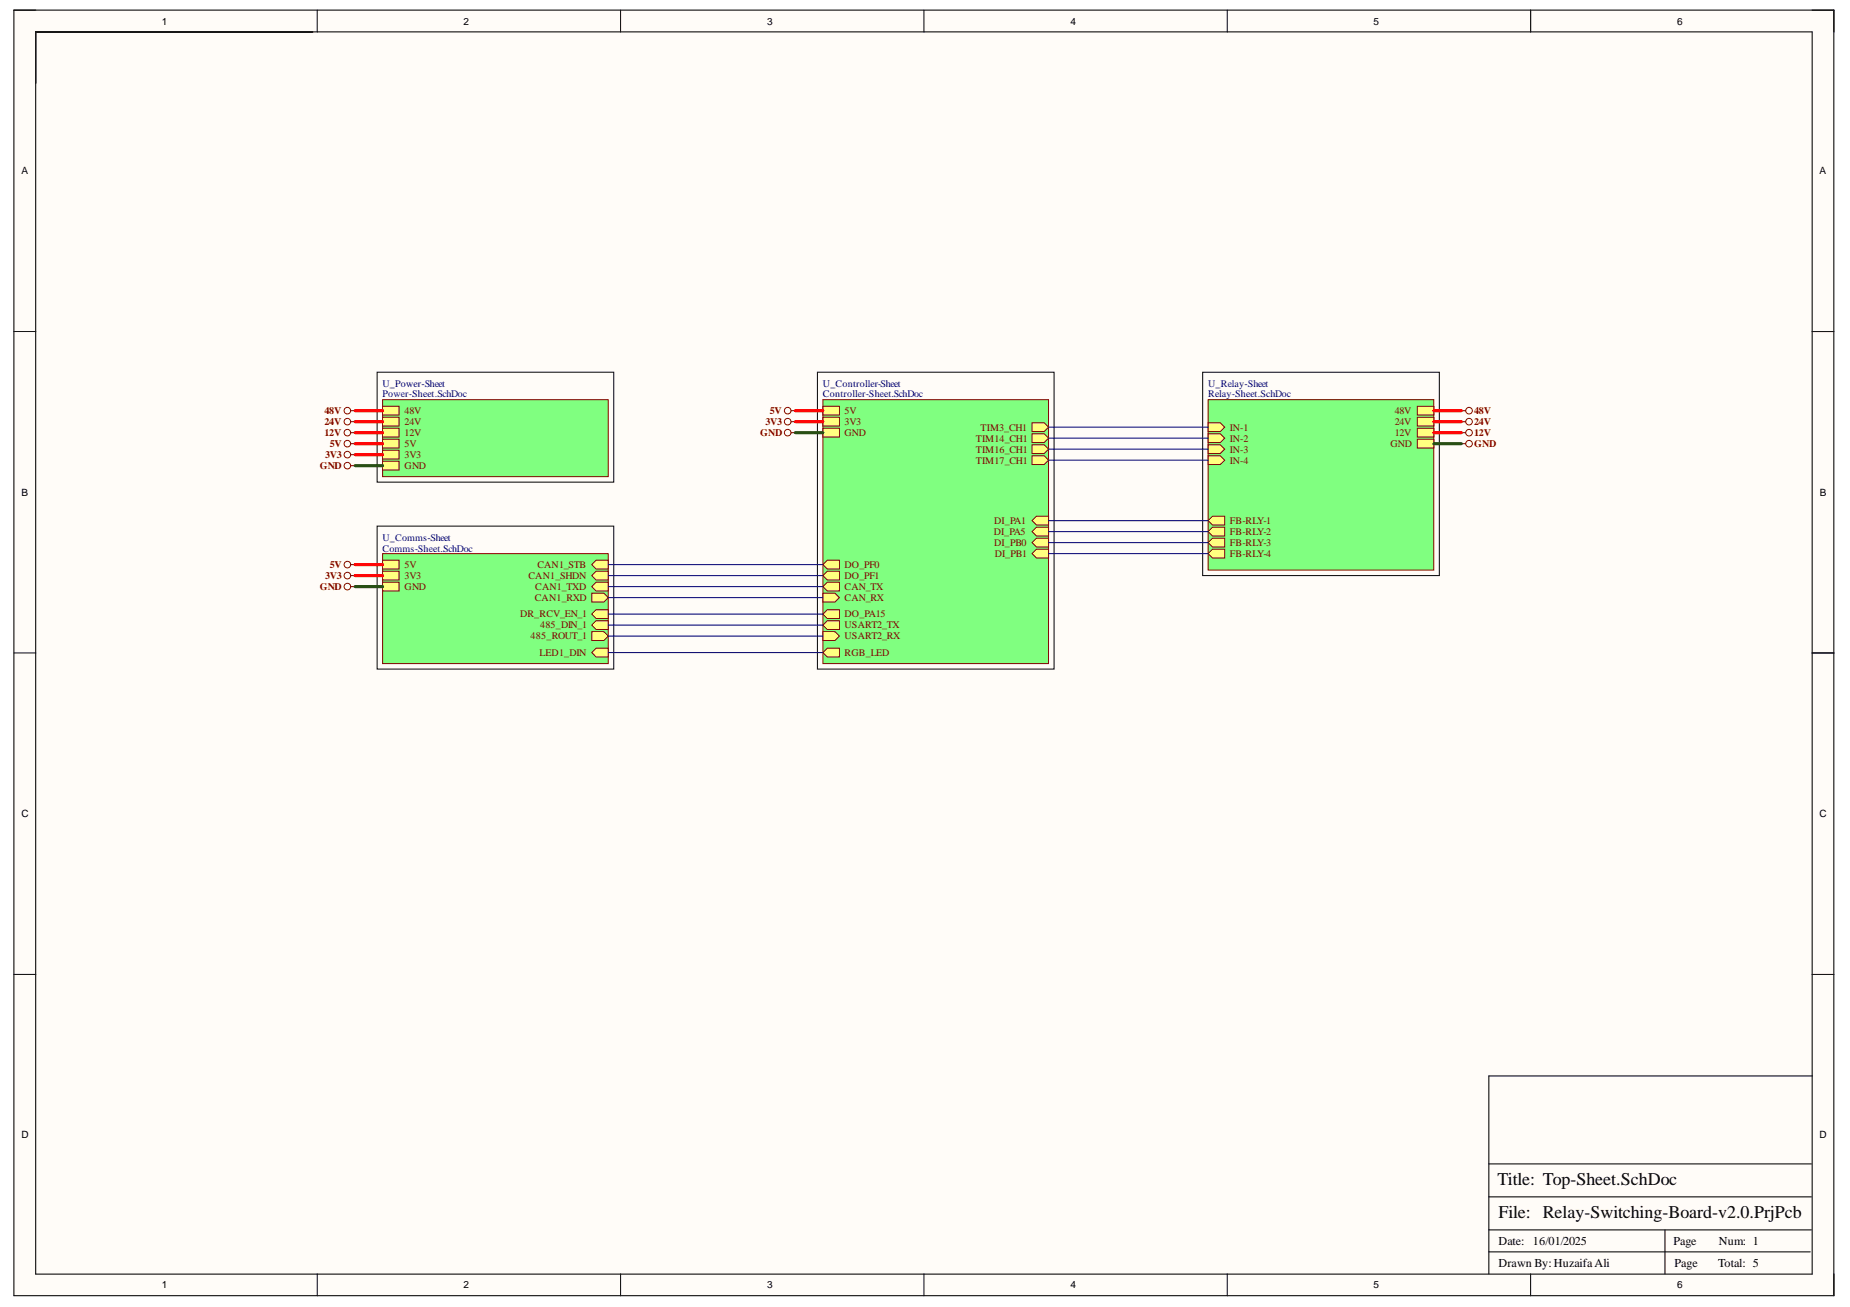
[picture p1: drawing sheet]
<svg xmlns="http://www.w3.org/2000/svg" width="297mm" height="210mm" viewBox="0 0 297 210" stroke-linecap="round" stroke-linejoin="round" font-family="sans-serif">
<g fill="#fffcf8">
<path d="M2.2 1.6h292.3v206.5h-292.3z" fill-rule="evenodd"/>
<path d="M5.8 5.2h285.1v199.4h-285.1z" fill-rule="evenodd"/>
</g>
<g fill="none" stroke="#000" stroke-width=".16">
<path d="M2.2 1.6h3.6M50.9 1.6v3.6M99.6 1.6v3.6M148.3 1.6v3.6M197 1.6v3.6M245.8 1.6v3.6M290.9 1.6h3.6v3.6M2.2 53.2h3.6M290.9 53.3h3.6M2.2 104.9h3.6M290.9 104.9h3.6M2.2 156.5h3.6"/>
<path d="M290.9 156.5h3.6M50.9 204.6v3.5M99.6 204.6v3.5M148.4 204.6v3.5M197 204.6v3.5M245.8 204.6v3.5M294.5 204.6v3.5"/>
</g>
<path d="M2.2 1.6h292.2v206.5h-292.2zM5.7 5.1h285.3v199.5h-285.3zM245.8 1.6v3.5M291 104.9h3.5M291 172.8h-51.9v31.8M239.1 197.5h51.7M239.1 192.2h51.7M239.1 186.9h51.7M267.3 197.5v7.1M239.1 201.1h51.6" fill="none" stroke="#000" stroke-width=".17"/>
<path d="M61.4 64.2h36.3v12.3h-36.3z" fill-rule="evenodd" fill="#80ff80"/>
<path d="M61.4 64.2h36.3v12.3h-36.3z" fill="none" stroke="#800000" stroke-width=".16"/>
<path d="M61.4 74.1h2.7v1.4h-2.7z" fill-rule="evenodd" fill="#ffff80"/>
<path d="M61.4 74.1h2.7v1.4h-2.7z" fill="none" stroke="#800000" stroke-width=".16"/>
<path d="M61.4 72.3h2.7v1.4h-2.7z" fill-rule="evenodd" fill="#ffff80"/>
<path d="M61.4 72.3h2.7v1.4h-2.7z" fill="none" stroke="#800000" stroke-width=".16"/>
<path d="M61.4 70.5h2.7v1.5h-2.7z" fill-rule="evenodd" fill="#ffff80"/>
<path d="M61.4 70.5h2.7v1.5h-2.7z" fill="none" stroke="#800000" stroke-width=".16"/>
<path d="M61.4 67h2.7v1.4h-2.7z" fill-rule="evenodd" fill="#ffff80"/>
<path d="M61.4 67h2.7v1.4h-2.7z" fill="none" stroke="#800000" stroke-width=".16"/>
<path d="M61.4 68.8h2.7v1.4h-2.7z" fill-rule="evenodd" fill="#ffff80"/>
<path d="M61.4 68.8h2.7v1.4h-2.7z" fill="none" stroke="#800000" stroke-width=".16"/>
<path d="M61.4 65.2h2.7v1.5h-2.7z" fill-rule="evenodd" fill="#ffff80"/>
<path d="M61.4 65.2h2.7v1.5h-2.7z" fill="none" stroke="#800000" stroke-width=".16"/>
<path d="M132.1 64.2h36.3v42.4h-36.3z" fill-rule="evenodd" fill="#80ff80"/>
<path d="M132.1 64.2h36.3v42.4h-36.3z" fill="none" stroke="#800000" stroke-width=".16"/>
<path d="M132.1 68.8h2.7v1.4h-2.7z" fill-rule="evenodd" fill="#ffff80"/>
<path d="M132.1 68.8h2.7v1.4h-2.7z" fill="none" stroke="#800000" stroke-width=".16"/>
<path d="M132.1 67h2.7v1.4h-2.7z" fill-rule="evenodd" fill="#ffff80"/>
<path d="M132.1 67h2.7v1.4h-2.7z" fill="none" stroke="#800000" stroke-width=".16"/>
<path d="M132.1 65.2h2.7v1.5h-2.7z" fill-rule="evenodd" fill="#ffff80"/>
<path d="M132.1 65.2h2.7v1.5h-2.7z" fill="none" stroke="#800000" stroke-width=".16"/>
<path d="M132.1 95.3h2l.7 .7-.7 .7h-2z" fill-rule="evenodd" fill="#ffff80"/>
<path d="M132.1 95.3h2l.7 .7-.7 .7h-2z" fill="none" stroke="#800000" stroke-width=".16"/>
<path d="M132.1 94.2l.7-.7h2v1.4h-2z" fill-rule="evenodd" fill="#ffff80"/>
<path d="M132.1 94.2l.7-.7h2v1.4h-2z" fill="none" stroke="#800000" stroke-width=".16"/>
<path d="M132.1 101.4h2l.7 .8-.7 .7h-2z" fill-rule="evenodd" fill="#ffff80"/>
<path d="M132.1 101.4h2l.7 .8-.7 .7h-2z" fill="none" stroke="#800000" stroke-width=".16"/>
<path d="M132.1 100.4l.7-.7h2v1.4h-2z" fill-rule="evenodd" fill="#ffff80"/>
<path d="M132.1 100.4l.7-.7h2v1.4h-2z" fill="none" stroke="#800000" stroke-width=".16"/>
<path d="M165.7 69.7h2l.7 .7-.7 .7h-2z" fill-rule="evenodd" fill="#ffff80"/>
<path d="M165.7 69.7h2l.7 .7-.7 .7h-2z" fill="none" stroke="#800000" stroke-width=".16"/>
<path d="M165.7 71.4h2l.7 .7-.7 .7h-2z" fill-rule="evenodd" fill="#ffff80"/>
<path d="M165.7 71.4h2l.7 .7-.7 .7h-2z" fill="none" stroke="#800000" stroke-width=".16"/>
<path d="M165.7 73.2h2l.7 .7-.7 .7h-2z" fill-rule="evenodd" fill="#ffff80"/>
<path d="M165.7 73.2h2l.7 .7-.7 .7h-2z" fill="none" stroke="#800000" stroke-width=".16"/>
<path d="M165.7 67.9h2l.7 .7-.7 .7h-2z" fill-rule="evenodd" fill="#ffff80"/>
<path d="M165.7 67.9h2l.7 .7-.7 .7h-2z" fill="none" stroke="#800000" stroke-width=".16"/>
<path d="M132.1 104.8l.7-.7h2v1.4h-2z" fill-rule="evenodd" fill="#ffff80"/>
<path d="M132.1 104.8l.7-.7h2v1.4h-2z" fill="none" stroke="#800000" stroke-width=".16"/>
<path d="M165.7 85.4l.7-.7h2v1.4h-2z" fill-rule="evenodd" fill="#ffff80"/>
<path d="M165.7 85.4l.7-.7h2v1.4h-2z" fill="none" stroke="#800000" stroke-width=".16"/>
<path d="M165.7 87.1l.7-.7h2v1.4h-2z" fill-rule="evenodd" fill="#ffff80"/>
<path d="M165.7 87.1l.7-.7h2v1.4h-2z" fill="none" stroke="#800000" stroke-width=".16"/>
<path d="M165.7 88.9l.7-.7h2v1.4h-2z" fill-rule="evenodd" fill="#ffff80"/>
<path d="M165.7 88.9l.7-.7h2v1.4h-2z" fill="none" stroke="#800000" stroke-width=".16"/>
<path d="M132.1 98.6l.7-.7h2v1.4h-2z" fill-rule="evenodd" fill="#ffff80"/>
<path d="M132.1 98.6l.7-.7h2v1.4h-2z" fill="none" stroke="#800000" stroke-width=".16"/>
<path d="M132.1 90.7l.7-.7h2v1.4h-2z" fill-rule="evenodd" fill="#ffff80"/>
<path d="M132.1 90.7l.7-.7h2v1.4h-2z" fill="none" stroke="#800000" stroke-width=".16"/>
<path d="M132.1 92.4l.7-.7h2v1.4h-2z" fill-rule="evenodd" fill="#ffff80"/>
<path d="M132.1 92.4l.7-.7h2v1.4h-2z" fill="none" stroke="#800000" stroke-width=".16"/>
<path d="M165.7 83.6l.7-.7h2v1.4h-2z" fill-rule="evenodd" fill="#ffff80"/>
<path d="M165.7 83.6l.7-.7h2v1.4h-2z" fill="none" stroke="#800000" stroke-width=".16"/>
<path d="M194 64.2h36.2v27.4h-36.2z" fill-rule="evenodd" fill="#80ff80"/>
<path d="M194 64.2h36.2v27.4h-36.2z" fill="none" stroke="#800000" stroke-width=".16"/>
<path d="M227.6 70.5h2.6v1.5h-2.6z" fill-rule="evenodd" fill="#ffff80"/>
<path d="M227.6 70.5h2.6v1.5h-2.6z" fill="none" stroke="#800000" stroke-width=".16"/>
<path d="M227.6 67h2.6v1.4h-2.6z" fill-rule="evenodd" fill="#ffff80"/>
<path d="M227.6 67h2.6v1.4h-2.6z" fill="none" stroke="#800000" stroke-width=".16"/>
<path d="M227.6 68.8h2.6v1.4h-2.6z" fill-rule="evenodd" fill="#ffff80"/>
<path d="M227.6 68.8h2.6v1.4h-2.6z" fill="none" stroke="#800000" stroke-width=".16"/>
<path d="M227.6 65.3h2.6v1.4h-2.6z" fill-rule="evenodd" fill="#ffff80"/>
<path d="M227.6 65.3h2.6v1.4h-2.6z" fill="none" stroke="#800000" stroke-width=".16"/>
<path d="M194 67.9h1.9l.7 .7-.7 .7h-1.9z" fill-rule="evenodd" fill="#ffff80"/>
<path d="M194 67.9h1.9l.7 .7-.7 .7h-1.9z" fill="none" stroke="#800000" stroke-width=".16"/>
<path d="M194 69.7h1.9l.7 .7-.7 .7h-1.9z" fill-rule="evenodd" fill="#ffff80"/>
<path d="M194 69.7h1.9l.7 .7-.7 .7h-1.9z" fill="none" stroke="#800000" stroke-width=".16"/>
<path d="M194 71.4h1.9l.7 .7-.7 .7h-1.9z" fill-rule="evenodd" fill="#ffff80"/>
<path d="M194 71.4h1.9l.7 .7-.7 .7h-1.9z" fill="none" stroke="#800000" stroke-width=".16"/>
<path d="M194 73.2h1.9l.7 .7-.7 .7h-1.9z" fill-rule="evenodd" fill="#ffff80"/>
<path d="M194 73.2h1.9l.7 .7-.7 .7h-1.9z" fill="none" stroke="#800000" stroke-width=".16"/>
<path d="M194 83.6l.7-.7h1.9v1.4h-1.9z" fill-rule="evenodd" fill="#ffff80"/>
<path d="M194 83.6l.7-.7h1.9v1.4h-1.9z" fill="none" stroke="#800000" stroke-width=".16"/>
<path d="M194 85.4l.7-.7h1.9v1.4h-1.9z" fill-rule="evenodd" fill="#ffff80"/>
<path d="M194 85.4l.7-.7h1.9v1.4h-1.9z" fill="none" stroke="#800000" stroke-width=".16"/>
<path d="M194 87.1l.7-.7h1.9v1.5h-1.9z" fill-rule="evenodd" fill="#ffff80"/>
<path d="M194 87.1l.7-.7h1.9v1.5h-1.9z" fill="none" stroke="#800000" stroke-width=".16"/>
<path d="M194 88.9l.7-.7h1.9v1.4h-1.9z" fill-rule="evenodd" fill="#ffff80"/>
<path d="M194 88.9l.7-.7h1.9v1.4h-1.9z" fill="none" stroke="#800000" stroke-width=".16"/>
<path d="M60.6 59.8h37.9v17.6h-37.9z" fill="none" stroke="#000" stroke-width=".16"/>
<path d="M61.4 88.9h36.3v17.7h-36.3z" fill-rule="evenodd" fill="#80ff80"/>
<path d="M61.4 88.9h36.3v17.7h-36.3z" fill="none" stroke="#800000" stroke-width=".16"/>
<path d="M95.7 90h2v1.4h-2l-.7-.7z" fill-rule="evenodd" fill="#ffff80"/>
<path d="M95.7 90h2v1.4h-2l-.7-.7z" fill="none" stroke="#800000" stroke-width=".16"/>
<path d="M95.7 93.5h2v1.4h-2l-.7-.7z" fill-rule="evenodd" fill="#ffff80"/>
<path d="M95.7 93.5h2v1.4h-2l-.7-.7z" fill="none" stroke="#800000" stroke-width=".16"/>
<path d="M95 95.3h2l.7 .7-.7 .7h-2z" fill-rule="evenodd" fill="#ffff80"/>
<path d="M95 95.3h2l.7 .7-.7 .7h-2z" fill="none" stroke="#800000" stroke-width=".16"/>
<path d="M95 92.4l.7-.7h2v1.4h-2z" fill-rule="evenodd" fill="#ffff80"/>
<path d="M95 92.4l.7-.7h2v1.4h-2z" fill="none" stroke="#800000" stroke-width=".16"/>
<path d="M95 104.8l.7-.7h2v1.4h-2z" fill-rule="evenodd" fill="#ffff80"/>
<path d="M95 104.8l.7-.7h2v1.4h-2z" fill="none" stroke="#800000" stroke-width=".16"/>
<path d="M95 98.6l.7-.7h2v1.4h-2z" fill-rule="evenodd" fill="#ffff80"/>
<path d="M95 98.6l.7-.7h2v1.4h-2z" fill="none" stroke="#800000" stroke-width=".16"/>
<path d="M95 101.4h2l.7 .8-.7 .7h-2z" fill-rule="evenodd" fill="#ffff80"/>
<path d="M95 101.4h2l.7 .8-.7 .7h-2z" fill="none" stroke="#800000" stroke-width=".16"/>
<path d="M95.7 99.7h2v1.4h-2l-.7-.7z" fill-rule="evenodd" fill="#ffff80"/>
<path d="M95.7 99.7h2v1.4h-2l-.7-.7z" fill="none" stroke="#800000" stroke-width=".16"/>
<path d="M61.4 93.5h2.7v1.4h-2.7z" fill-rule="evenodd" fill="#ffff80"/>
<path d="M61.4 93.5h2.7v1.4h-2.7z" fill="none" stroke="#800000" stroke-width=".16"/>
<path d="M61.4 91.7h2.7v1.4h-2.7z" fill-rule="evenodd" fill="#ffff80"/>
<path d="M61.4 91.7h2.7v1.4h-2.7z" fill="none" stroke="#800000" stroke-width=".16"/>
<path d="M61.4 90h2.7v1.4h-2.7z" fill-rule="evenodd" fill="#ffff80"/>
<g fill="none" stroke="#800000" stroke-width=".16">
<path d="M61.4 90h2.7v1.4h-2.7z"/>
<circle cx="55.8" cy="69.5" r=".53"/>
<circle cx="55.8" cy="74.8" r=".53"/>
<circle cx="55.8" cy="67.7" r=".53"/>
<circle cx="55.8" cy="71.3" r=".53"/>
<circle cx="55.8" cy="73" r=".53"/>
<circle cx="55.8" cy="66" r=".53"/>
<circle cx="126.5" cy="69.5" r=".53"/>
<circle cx="126.5" cy="67.7" r=".53"/>
<circle cx="126.5" cy="66" r=".53"/>
<circle cx="235.9" cy="69.5" r=".53"/>
<circle cx="235.9" cy="71.3" r=".53"/>
<circle cx="235.9" cy="66" r=".53"/>
<circle cx="235.9" cy="67.7" r=".53"/>
<circle cx="55.8" cy="90.7" r=".53"/>
<circle cx="55.8" cy="92.4" r=".53"/>
<circle cx="55.8" cy="94.2" r=".53"/>
</g>
<path d="M131.2 59.8h38v47.7h-38zM193.1 59.8h38v32.6h-38zM60.6 84.5h37.9v23h-37.9z" fill="none" stroke="#000" stroke-width=".16"/>
<g fill="none" stroke="#800000" stroke-width=".17">
<path d="M56.3 74.8h.7M56.3 73h.7M56.3 71.2h.7M56.3 67.7h.7M56.3 69.5h.7M56.3 66h.7M127 67.7h.7M127 69.5h.7M127 66h.7M234.6 71.3h.7M234.6 67.7h.7M234.6 69.5h.7"/>
<path d="M234.6 66h.7M56.3 94.2h.7M56.3 92.4h.7M56.3 90.7h.7"/>
</g>
<path d="M57 74.8h4.4M127.7 69.5h4.4M230.2 71.3h4.4M57 94.2h4.4" fill="none" stroke="#274e13" stroke-width=".51"/>
<path d="M57 73h4.4M57 71.2h4.4M57 67.7h4.4M57 69.5h4.4M57 66h4.4M127.7 67.7h4.4M127.7 66h4.4M230.2 67.7h4.4M230.2 69.5h4.4M230.2 66h4.4M57 92.4h4.4M57 90.7h4.4" fill="none" stroke="#f00" stroke-width=".51"/>
<g fill="none" stroke="#000080" stroke-width=".17">
<path d="M168.4 68.6h25.6M168.4 70.4h25.6M168.4 72.1h25.6M168.4 73.9h25.6M97.7 90.7h34.4M97.7 92.4h34.4M97.7 94.2h34.4M97.7 96h34.4M97.7 98.6h34.4M168.4 83.6h25.6M168.4 85.4h25.6M168.4 87.1h25.6"/>
<path d="M168.4 88.9h25.6M97.7 100.4h34.4M97.7 102.2h34.4M97.7 104.8h34.4"/>
</g>
<g font-size="2.9">
<text x="240.4" y="190.4">Title: Top-Sheet.SchDoc</text>
<text x="240.6" y="195.7">File: Relay-Switching-Board-v2.0.PrjPcb</text>
</g>
<g font-size="1.9">
<text x="240.6" y="203.5">Drawn By:HuzaifaAli</text>
<text x="240.6" y="199.9">Date: 16/01/2025</text>
<text x="268.7" y="199.9">Page</text>
<text x="268.9" y="203.5">Page</text>
<text x="275.9" y="203.5">Total: 5</text>
<text x="276" y="199.9">Num: 1</text>
</g>
<g font-size="1.6">
<text x="26" y="4">1</text>
<text x="74.4" y="4">2</text>
<text x="123.2" y="4">3</text>
<text x="171.9" y="4">4</text>
<text x="220.5" y="4">5</text>
<text x="269.3" y="4">6</text>
<text x="3.5" y="28">A</text>
<text x="292.1" y="28">A</text>
<text x="3.5" y="79.6">B</text>
<text x="292.2" y="79.6">B</text>
<text x="3.5" y="131.3">C</text>
<text x="292.1" y="131.3">C</text>
<text x="3.5" y="182.8">D</text>
<text x="292.1" y="182.8">D</text>
<text x="26" y="206.9">1</text>
<text x="74.4" y="206.9">2</text>
<text x="123.2" y="206.9">3</text>
<text x="171.9" y="206.9">4</text>
<text x="220.5" y="206.9">5</text>
<text x="269.3" y="206.9">6</text>
</g>
<g font-size="1.6" fill="#000080">
<text x="61.4" y="62.1">U_Power-Sheet</text>
<text x="61.4" y="63.8">Power-Sheet.SchDoc</text>
<text x="132.1" y="62.1">U_Controller-Sheet</text>
<text x="132.1" y="63.8">Controller-Sheet.SchDoc</text>
<text x="194" y="62.1">U_Relay-Sheet</text>
<text x="194" y="63.8">Relay-Sheet.SchDoc</text>
<text x="61.4" y="86.8">U_Comms-Sheet</text>
<text x="61.4" y="88.6">Comms-Sheet.SchDoc</text>
</g>
<g font-size="1.6" fill="#800000">
<text x="52.1" y="68.3">24V</text>
<text x="52.1" y="70.1">12V</text>
<text x="52.1" y="66.5">48V</text>
<text x="53" y="71.8">5V</text>
<text x="65" y="71.8">5V</text>
<text x="65" y="68.3">24V</text>
<text x="65" y="70.1">12V</text>
<text x="65" y="66.5">48V</text>
<text x="122.1" y="70.1">GND</text>
<text x="122.9" y="68.3">3V3</text>
<text x="123.6" y="66.5">5V</text>
<text x="135.6" y="70.1">GND</text>
<text x="135.6" y="68.3">3V3</text>
<text x="135.6" y="66.5">5V</text>
<text x="156.7" y="70.9">TIM14_CH1</text>
<text x="157.4" y="69.1">TIM3_CH1</text>
<text x="197.5" y="69.1">IN-1</text>
<text x="197.5" y="70.9">IN-2</text>
<text x="223.3" y="71.8">GND</text>
<text x="223.9" y="68.3">24V</text>
<text x="223.9" y="70.1">12V</text>
<text x="223.9" y="66.5">48V</text>
<text x="236.7" y="68.3">24V</text>
<text x="236.7" y="70.1">12V</text>
<text x="236.7" y="66.5">48V</text>
<text x="236.7" y="71.8">GND</text>
<text x="51.4" y="75.3">GND</text>
<text x="52.2" y="73.5">3V3</text>
<text x="65" y="75.3">GND</text>
<text x="65" y="73.5">3V3</text>
<text x="156.7" y="72.7">TIM16_CH1</text>
<text x="156.7" y="74.5">TIM17_CH1</text>
<text x="197.5" y="72.7">IN-3</text>
<text x="197.5" y="74.5">IN-4</text>
<text x="159.6" y="86">DI_PA5</text>
<text x="159.6" y="87.7">DI_PB0</text>
<text x="159.6" y="84.2">DI_PA1</text>
<text x="159.7" y="89.4">DI_PB1</text>
<text x="197.5" y="84.2">FB-RLY-1</text>
<text x="197.5" y="86">FB-RLY-2</text>
<text x="197.5" y="87.7">FB-RLY-3</text>
<text x="197.5" y="89.4">FB-RLY-4</text>
<text x="51.4" y="94.8">GND</text>
<text x="52.2" y="93">3V3</text>
<text x="53" y="91.2">5V</text>
<text x="65" y="94.8">GND</text>
<text x="65" y="93">3V3</text>
<text x="65" y="91.2">5V</text>
<text x="84.9" y="93">CAN1_SHDN</text>
<text x="86" y="94.8">CAN1_TXD</text>
<text x="86.3" y="91.2">CAN1_STB</text>
<text x="135.6" y="94.8">CAN_TX</text>
<text x="135.6" y="91.2">DO_PF0</text>
<text x="135.6" y="93">DO_PF1</text>
<text x="83.5" y="99.1">DR_RCV_EN_1</text>
<text x="85.9" y="96.5">CAN1_RXD</text>
<text x="86.7" y="100.9">485_DIN_1</text>
<text x="135.6" y="96.5">CAN_RX</text>
<text x="135.6" y="100.9">USART2_TX</text>
<text x="135.6" y="99.1">DO_PA15</text>
<text x="85.2" y="102.7">485_ROUT_1</text>
<text x="86.6" y="105.3">LED1_DIN</text>
<text x="135.6" y="102.7">USART2_RX</text>
<text x="135.6" y="105.3">RGB_LED</text>
</g>
</svg>
